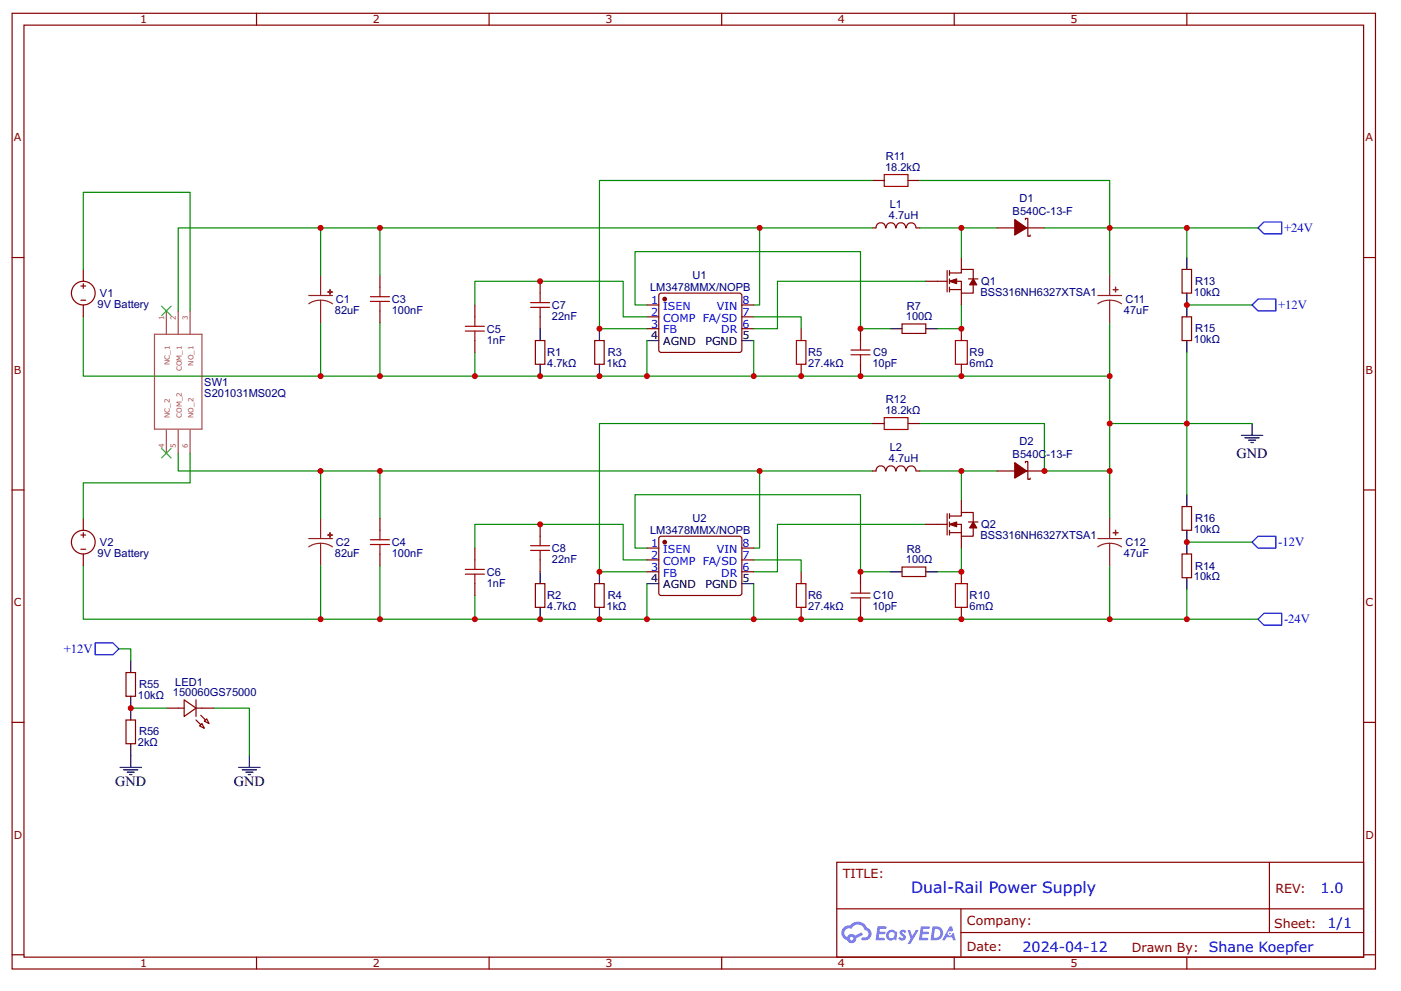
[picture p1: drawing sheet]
<svg xmlns="http://www.w3.org/2000/svg" width="297mm" height="210mm" viewBox="0 0 297 210" stroke-linecap="round" stroke-linejoin="round" font-family="sans-serif">
<g fill="none" stroke="#800" stroke-width=".25">
<path d="M2.6 2.8h289v202.8h-289zM5.1 5.3h284v197.8h-284zM54.4 2.8v2.5M103.7 2.8v2.5M153 2.8v2.5M202.3 2.8v2.5M251.6 2.8v2.5M2.6 54.6h2.5M289.1 54.6h2.5M2.6 104h2.5M289.1 104h2.5M2.6 153.3h2.5"/>
<path d="M289.1 153.3h2.5M177.4 182.9h111.7v20.2h-111.7zM177.4 192.8h111.6M203.7 197.9h85.3M203.7 192.8v10.1M269.1 183v14.9M2.6 202.6h2.5M54.4 203.1v2.5M103.7 203.1v2.5M153 203.1v2.5M202.3 203.1v2.5M251.6 203.1v2.5"/>
<path d="M289.1 202.6h2.5"/>
</g>
<g fill="#58f">
<path d="M190.9 197.4l.5-.2 .4 .1 .3 .3-.2 .4a.33 .33 0 0 0-.3-.3 .33 .33 0 0 0-.3 .2v.1a.85 .85 0 0 1 .7 .6 .85 .85 0 0 1-.3 .9h-.6l-.6-.4 .3-.3 .5 .2 .2-.1v-.1a.87 .87 0 0 1-.6-1.4z"/>
<path d="M192.4 197.3h.6l.4 1.3 .8-1.3h.6l-1.8 3h-.6l.7-1.1z"/>
<path d="M186.1 196.5h1.6l.2 .2-.1 .3-1.2 .1-.1 .6h1l.3 .2-.3 .3h-1.1l-.1 .8h1.2l.1 .2-.1 .3h-1.9z"/>
<path d="M195.2 196.5h1.7l.2 .2-.1 .3-1.2 .1-.1 .6h1l.3 .2-.3 .3h-1.1l-.1 .8h1.2l.1 .2-.1 .3h-1.9z"/>
<path d="M201.4 196.5h.5l.2 .9-.4 .3a.49 .49 0 0 0-.8 .1 .49 .49 0 0 0 .4 .7 .49 .49 0 0 0 .6-.4l.3-.2 .4 1.6h-.5l-.2-.6h-1.2l-.4 .6h-.6z"/>
<path d="M197.7 196.5l-.4 3h.9a1.5 1.5 0 0 0 1.8-1.5 1.5 1.5 0 0 0-1.8-1.5zM198.2 197.1a1.01 1.01 0 0 1 1.2 1.1 1.01 1.01 0 0 1-1.4 .8z"/>
<path d="M188.3 197.5a1.1 1.1 0 0 0-.3 1.6 1.1 1.1 0 0 0 1.6 .2l.4 .2 .2-1.6-.4-.3a1.01 1.01 0 0 0-1.5-.1zM188.3 198.4a.7 .7 0 0 1 1.4 0 .7 .7 0 0 1-1.4 0z"/>
<path d="M178.9 196.8a1.57 1.57 0 0 0 .7 2.7 1.01 1.01 0 0 0 1.2 .6 1.01 1.01 0 0 0 .8-1.1l1.4-.7-.3-.5-1.4 .7a1.02 1.02 0 0 0-1.7 .3 .99 .99 0 0 1-.5-1.4 .99 .99 0 0 1 1.4-.3 1.48 1.48 0 0 1 1.6-.9 1.48 1.48 0 0 1 1.3 1.2 .81 .81 0 0 1 .7 1 .81 .81 0 0 1-1.2 .5l-.3 .1v.3a1.39 1.39 0 0 0 2-.6 1.39 1.39 0 0 0-.8-1.9 2.18 2.18 0 0 0-3.7-.5l-.7 .2zM180.2 199.1a.38 .38 0 0 1 .7 0 .38 .38 0 0 1-.7 0z"/>
<circle cx="201.4" cy="198" r=".19"/>
</g>
<g fill="none" stroke="#a00000" stroke-width=".25">
<path d="M187.5 37h5v2.5h-5zM78.5 64h4.1M78.5 62.9h4.1M80.6 60.9v2M80.6 64v2M98.7 69.2h4M98.7 70.2h4M100.7 67.2v2M100.7 70.2v2.1M112.5 64.2h4M112.5 65.2h4M114.5 62.2v2"/>
<path d="M114.5 65.2v2M168.9 72.3h2v5h-2zM180.4 75.3h4.1M180.4 74.3h4.1M182.4 72.3v2M182.4 75.3v2M202.6 72.3h2.5v5h-2.5zM187.5 88.6h5v2.5h-5zM78.5 115.5h4.1M78.5 114.5h4.1M80.6 112.5v2M80.6 115.5v2"/>
<path d="M100.7 118.8v2M112.5 115.8h4M112.5 116.8h4M114.5 113.8v2M114.5 116.8v2M98.7 120.8h4M98.7 121.8h4M100.7 121.8v2M168.9 123.8h2v5.1h-2zM180.4 126.8h4.1M180.4 125.8h4.1M182.4 123.8v2"/>
<path d="M182.4 126.8v2.1M202.6 123.8h2.5v5.1h-2.5z"/>
</g>
<g fill="none" stroke="#800" stroke-width=".25">
<path d="M185 38.3h2.5M192.5 38.3h2.5M17.7 57.2v2.5M80.6 58.4v2.5M114.5 59.7v2.5M187.7 48.3a1 1 0 0 0-1-1 1 1 0 0 0-1 1l-.7 .1M187.9 48.3a1 1 0 0 1 1-1 1 1 0 0 1 1 1M190 48.3a1 1 0 0 1 1-1 1 1 0 0 1 1 1M192.2 48.3a1 1 0 0 1 1-1 1 1 0 0 1 1 1M194.3 48.4h.7M196.3 59.7h4.5M200.8 57.4v4.5"/>
<path d="M201.3 57.9h2.5v-.7h2.5v2M201.3 59.7h2.5v2.5h2.5v-1.8M201.3 57.4v1M201.3 59.2v1M203.8 54.6v2.6M205.3 59.2h2M211.4 48.4h3.7M217.4 46.6v-.3h.5v3.8h.5v-.2M217.7 48.4h3.7M250.6 57.2h2v5h-2zM17.2 60.7h1M17.2 63.7h1"/>
<path d="M17.7 60.2v1M17.7 64.7v2.5M80.6 66v2.5M100.7 64.7v2.5M100.7 72.3v2.5M113.5 72.3h2v5h-2zM114.5 67.2v2.5M126.1 72.3h2v5h-2zM137.2 64.7h2.5M137.2 67.2h2.5M137.2 69.7h2.5M139.9 62.3h17.1l.3 .4-.1 11.8-.4 .3-16.9-.1-.2-.4v-11.6z"/>
<path d="M157.3 64.7h2.5M157.3 67.2h2.5M157.3 69.7h2.5M169.9 69.7v2.6M169.9 77.3v2.5M182.4 69.7v2.6M182.4 77.3v2.5M191.2 68.7h5.1v2h-5.1zM201.3 61.4h2.5M201.3 60.9v1M203.8 62.2v2.5M203.8 69.7v2.6"/>
<path d="M203.8 77.3v2.5M250.6 67.2h2v5.1h-2zM185 89.9h2.5M187.7 99.9a1 1 0 0 0-1-1.1 1 1 0 0 0-1 1.1h-.7M187.9 99.9a1 1 0 0 1 1-1.1 1 1 0 0 1 1 1.1M190 99.9a1 1 0 0 1 1-1.1 1 1 0 0 1 1 1.1M192.2 99.9a1 1 0 0 1 1-1.1 1 1 0 0 1 1 1.1M192.5 89.9h2.5M194.3 99.9h.7M211.4 99.9h3.7M217.4 98.2v-.3h.5v3.8h.5v-.3M217.7 99.9h3.7"/>
<path d="M17.2 113.5h1M17.2 116.5h1M17.7 110v2.5M17.7 113v1M17.7 117.5v2.6M80.6 110v2.5M80.6 117.5v2.6M100.7 116.3v2.5M114.5 111.2v2.6M114.5 118.8v2.5M137.2 116.3h2.5M137.2 118.8h2.5"/>
<path d="M139.7 114l.5-.2h16.8l.3 .5-.1 11.8-.4 .2h-16.9l-.2-.5zM157.3 116.3h2.5M157.3 118.8h2.5M196.3 111.2h4.5M200.8 109v4.5M201.3 109.5h2.5v-.8h2.5v2M201.3 111.2h2.5v2.6h2.5v-1.8M201.3 109v1M201.3 110.7v1.1M201.3 112.5v1M201.3 113h2.5M203.8 106.2v2.5"/>
<path d="M203.8 113.8v2.5M205.3 110.7h2M250.6 107.5h2v5h-2zM250.6 117.5h2v5.1h-2zM100.7 123.8v2.5M113.5 123.8h2v5.1h-2zM126.1 123.8h2v5.1h-2zM137.2 121.3h2.5M157.3 121.3h2.5M169.9 121.3v2.5M169.9 128.9v2.5M182.4 121.3v2.5"/>
<path d="M182.4 128.9v2.5M191.2 120.3h5.1v2h-5.1zM203.8 121.3v2.5M203.8 128.9v2.5M26.7 142.7h2v5h-2zM26.7 152.8h2v5h-2zM35.3 150.2h3.7M39 148.5l2.6 1.7-2.6 1.8zM41.6 150.2h3.7M41.6 148.5v3.5M42.3 154l.5-.5 .5 1zM43.3 153l.5-.5 .5 1z"/>
<circle cx="17.7" cy="62.2" r="2.52"/>
<circle cx="17.7" cy="115" r="2.52"/>
</g>
<g fill="#800" stroke="#800" stroke-width=".25">
<path d="M201.3 59.7l1.5-.5v1z"/>
<path d="M206.3 59.2l.8 1.2h-1.5z"/>
<path d="M215.1 46.6l2.6 1.8-2.6 1.5z"/>
<path d="M215.1 98.2l2.6 1.7-2.6 1.5z"/>
<path d="M201.3 111.2l1.5-.5v1.1z"/>
<path d="M206.3 110.7l.8 1.3h-1.5z"/>
<path d="M42.6 151.8l1 1z"/>
<path d="M41.6 152.8l1 1z"/>
<circle cx="140.9" cy="63.4" r=".38"/>
<circle cx="140.9" cy="115" r=".38"/>
</g>
<g fill="none" stroke="#000" stroke-width=".25">
<path d="M251.6 54.6v2.6M114.5 69.7v2.6M114.5 77.3v2.5M127.1 69.7v2.6M127.1 77.3v2.5M137.2 72.3h2.5M157.3 72.3h2.5M188.7 69.7h2.5M196.3 69.7h2.5M251.6 62.2v5M251.6 72.3v2.5M263.2 92.4h4.5"/>
<path d="M264 92.9h3M264.7 93.4h1.5M265.2 93.9h.5M265.5 89.9v2.5M251.6 105v2.5M251.6 112.5v5M114.5 121.3v2.5M114.5 128.9v2.5M127.1 121.3v2.5M127.1 128.9v2.5M137.2 123.8h2.5M157.3 123.8h2.5"/>
<path d="M188.7 121.3h2.5M196.3 121.3h2.5M251.6 122.6v2.5M27.7 140.2v2.5M27.7 147.7v5.1M27.7 157.8v5M25.5 162.8h4.5M26.2 163.3h3M27 163.8h1.5M27.5 164.3h.5M50.6 162.8h4.5M51.4 163.3h3"/>
<path d="M52.1 163.8h1.5M52.6 164.3h.5M52.9 160.3v2.5"/>
</g>
<g fill="none" stroke="#080" stroke-width=".25">
<path d="M185 38.3h-57.9v31.4h10.1M195 38.3h40.3v10.1h31.4M17.7 57.2v-16.4h22.6v25.2M68 48.4h-30.2v17.6M80.6 48.4h-12.6v10M161.1 48.4h-80.5v10M185 48.4h-23.9v16.3h-1.3M195 48.4h8.8v6.2M196.3 59.7h-31.5v10h-5M203.8 48.4h7.6M221.4 48.4h13.9v10M251.6 48.4v6.2"/>
<path d="M17.7 67.2v12.6h50.3v-11.3M80.6 68.5v11.3h-12.6M80.6 79.8h20.1M100.7 74.8v5h36.5M100.7 64.7v-5h31.4v7.5h5.1M137.2 72.3v7.5h22.6v-7.5M137.2 64.7h-2.6v-11.3h47.8v16.3h6.3M159.8 79.8h75.5v20.1M159.8 67.2h10.1v2.5M203.8 64.7v5h-5M235.3 68.5v11.3M251.6 64.7h13.9"/>
<path d="M251.6 74.8v30.2M37.8 96.2v3.7h123.3M40.3 96.2v6.2h-22.6v7.6M68 99.9v10.1M80.6 99.9v10.1M185 89.9h-57.9v31.4h10.1M185 99.9h-23.9v16.4h-1.3M195 89.9h26.4v10h13.9M195 99.9h8.8v6.3M203.8 99.9h7.6M235.3 99.9v10.1M235.3 89.9h30.2"/>
<path d="M100.7 116.3v-5.1h31.4v7.6h5.1M137.2 116.3h-2.6v-11.3h47.8v16.3h6.3M159.8 118.8h10.1v2.5M196.3 111.2h-31.5v10.1h-5M203.8 116.3v5h-5M251.6 115h13.9M17.7 120.1v11.3h50.3v-11.3M25.2 137.7h2.5v2.5M80.6 120.1v11.3h-12.6M80.6 131.4h20.1M100.7 126.3v5.1h36.5M137.2 123.8v7.6h22.6v-7.6"/>
<path d="M235.3 120.1v11.3h-75.5M235.3 131.4h31.4M251.6 125.1v6.3M27.7 150.2h7.6M45.3 150.2h7.6v10.1"/>
</g>
<path d="M268 47.1h3.8v2.5h-3.8l-1.3-1.2zM266.7 63.4h3.8v2.6h-3.8l-1.2-1.3zM266.7 113.8h3.8v2.5h-3.8l-1.2-1.3zM20.2 136.4h3.7l1.3 1.3-1.3 1.2h-3.7zM268 130.1h3.8v2.5h-3.8l-1.3-1.2z" fill="none" stroke="#00f" stroke-width=".25"/>
<g fill="#8d2323" stroke="#8d2323" stroke-width=".25">
<path d="M70 61.4v1z"/>
<path d="M69.5 61.9l1 .1z"/>
<path d="M70 113v1z"/>
<path d="M69.5 113.5h1z"/>
<path d="M236 61.4l1 .1z"/>
<path d="M236.5 60.9v1z"/>
<path d="M236 113h1z"/>
<path d="M236.5 112.5v1z"/>
</g>
<g fill="none" stroke="#8d2323" stroke-width=".25">
<path d="M68 58.4v4.3M235.3 58.4v4.3M65.5 62.7h5M68 63.7l1 .1 1.5 .7M68 63.7l-1.1 .1-1.4 .7M68 63.7v4.8M232.8 62.7h5M235.3 63.7l-1.1 .1-1.4 .7M235.3 63.7l1 .1 1.5 .7M235.3 63.7v4.8M65.5 114.3h5M68 115.3l1 .1 1.5 .6"/>
<path d="M68 115.3l-1.6 .2-.9 .5M68 110v4.3M68 115.3v4.8M232.8 114.3h5M235.3 115.3l-1.6 .2-.9 .5M235.3 115.3l1 .1 1.5 .6M235.3 110v4.3M235.3 115.3v4.8"/>
</g>
<path d="M32.8 70.9h10v20.1h-10zM35.3 66v4.9M37.8 66v4.9M40.3 66v4.9M35.3 91.2v5M37.8 91.2v5M40.3 91.2v5" fill="none" stroke="#a54b4b" stroke-width=".25"/>
<g fill="#000" stroke="#3c3" stroke-width=".25">
<path d="M34.3 65l2 2zM34.3 67l2-2z"/>
<path d="M34.3 95.1l2 2.1zM36.3 95.1l-2 2.1z"/>
</g>
<g fill="#c00">
<circle cx="137.2" cy="79.8" r=".63"/>
<circle cx="182.4" cy="69.7" r=".63"/>
<circle cx="182.4" cy="79.8" r=".63"/>
<circle cx="159.8" cy="79.8" r=".63"/>
<circle cx="127.1" cy="79.8" r=".63"/>
<circle cx="100.7" cy="79.8" r=".63"/>
<circle cx="80.6" cy="79.8" r=".63"/>
<circle cx="68" cy="79.8" r=".63"/>
<circle cx="203.8" cy="48.4" r=".63"/>
<circle cx="127.1" cy="69.7" r=".63"/>
<circle cx="114.5" cy="59.7" r=".63"/>
<circle cx="114.5" cy="79.8" r=".63"/>
<circle cx="169.9" cy="79.8" r=".63"/>
<circle cx="203.8" cy="69.7" r=".63"/>
<circle cx="203.8" cy="79.8" r=".63"/>
<circle cx="203.8" cy="131.4" r=".63"/>
<circle cx="203.8" cy="121.3" r=".63"/>
<circle cx="169.9" cy="131.4" r=".63"/>
<circle cx="114.5" cy="131.4" r=".63"/>
<circle cx="114.5" cy="111.2" r=".63"/>
<circle cx="161.1" cy="99.9" r=".63"/>
<circle cx="80.6" cy="99.9" r=".63"/>
<circle cx="221.4" cy="99.9" r=".63"/>
<circle cx="127.1" cy="121.3" r=".63"/>
<circle cx="203.8" cy="99.9" r=".63"/>
<circle cx="68" cy="131.4" r=".63"/>
<circle cx="80.6" cy="131.4" r=".63"/>
<circle cx="100.7" cy="131.4" r=".63"/>
<circle cx="127.1" cy="131.4" r=".63"/>
<circle cx="159.8" cy="131.4" r=".63"/>
<circle cx="182.4" cy="131.4" r=".63"/>
<circle cx="182.4" cy="121.3" r=".63"/>
<circle cx="137.2" cy="131.4" r=".63"/>
<circle cx="235.3" cy="99.9" r=".63"/>
<circle cx="235.3" cy="79.8" r=".63"/>
<circle cx="251.6" cy="64.7" r=".63"/>
<circle cx="251.6" cy="115" r=".63"/>
<circle cx="251.6" cy="89.9" r=".63"/>
<circle cx="235.3" cy="48.4" r=".63"/>
<circle cx="251.6" cy="48.4" r=".63"/>
<circle cx="251.6" cy="131.4" r=".63"/>
<circle cx="27.7" cy="150.2" r=".63"/>
<circle cx="235.3" cy="89.9" r=".63"/>
<circle cx="235.3" cy="131.4" r=".63"/>
<circle cx="161.1" cy="48.4" r=".63"/>
<circle cx="80.6" cy="48.4" r=".63"/>
<circle cx="68" cy="48.4" r=".63"/>
<circle cx="68" cy="99.9" r=".63"/>
</g>
<text font-size="3.4" fill="#00f" x="193.2" y="189.4">Dual-Rail Power Supply</text>
<g font-size="3">
<text x="262.2" y="97.1">GND</text>
<text x="24.5" y="166.8">GND</text>
<text x="49.6" y="166.8">GND</text>
</g>
<g font-size="3" fill="#00f">
<text x="280" y="189.6">1.0</text>
<text x="281.5" y="196.9">1/1</text>
<text x="216.8" y="201.9">2024-04-12</text>
<text x="256.3" y="201.9">Shane Koepfer</text>
</g>
<g font-size="2.7" fill="#00f">
<text x="272.3" y="49.2">+24V</text>
<text x="271" y="65.6">+12V</text>
<text x="271" y="115.8">-12V</text>
<text x="272.3" y="132.2">-24V</text>
<text x="13.5" y="138.6">+12V</text>
</g>
<g font-size="2.7" fill="#800">
<text x="178.7" y="186.2">TITLE:</text>
<text x="270.4" y="189.6">REV:</text>
<text x="205" y="196.3">Company:</text>
<text x="270.1" y="196.8">Sheet:</text>
<text x="205" y="201.8">Date:</text>
<text x="240" y="201.9">Drawn By:</text>
</g>
<g font-size="2.3" fill="#800">
<text x="29.7" y="5">1</text>
<text x="79" y="5">2</text>
<text x="128.4" y="5">3</text>
<text x="177.7" y="5">4</text>
<text x="227" y="5">5</text>
<text x="2.9" y="30">A</text>
<text x="289.5" y="30">A</text>
<text x="2.9" y="79.3">B</text>
<text x="289.5" y="79.3">B</text>
<text x="2.9" y="128.6">C</text>
<text x="289.5" y="128.6">C</text>
<text x="2.9" y="177.9">D</text>
<text x="289.5" y="177.9">D</text>
<text x="29.7" y="205.2">1</text>
<text x="79" y="205.2">2</text>
<text x="128.4" y="205.2">3</text>
<text x="177.7" y="205.2">4</text>
<text x="227" y="205.2">5</text>
</g>
<g font-size="2.3" fill="#000080">
<text x="187.8" y="34">R11</text>
<text x="187.7" y="36.3">18.2kΩ</text>
<text x="188.5" y="46.5">4.7uH</text>
<text x="188.6" y="44.2">L1</text>
<text x="214.7" y="45.6">B540C-13-F</text>
<text x="216.2" y="42.9">D1</text>
<text x="146.8" y="59.2">U1</text>
<text x="20.7" y="65.2">9V Battery</text>
<text x="21.2" y="63">V1</text>
<text x="71.2" y="64.3">C1</text>
<text x="83.1" y="64.3">C3</text>
<text x="117" y="65.5">C7</text>
<text x="137.8" y="61.8">LM3478MMX/NOPB</text>
<text x="192.2" y="65.7">R7</text>
<text x="207.9" y="62.8">BSS316NH6327XTSA1</text>
<text x="208" y="60.5">Q1</text>
<text x="238.7" y="64.3">C11</text>
<text x="253.1" y="62.7">10kΩ</text>
<text x="253.4" y="60.5">R13</text>
<text x="71" y="66.6">82uF</text>
<text x="83.1" y="66.5">100nF</text>
<text x="103.2" y="70.6">C5</text>
<text x="117" y="67.8">22nF</text>
<text x="192.1" y="68">100Ω</text>
<text x="238.3" y="66.6">47uF</text>
<text x="253.4" y="70.5">R15</text>
<text x="103.2" y="72.9">1nF</text>
<text x="116" y="77.9">4.7kΩ</text>
<text x="116" y="75.6">R1</text>
<text x="128.6" y="77.8">1kΩ</text>
<text x="128.9" y="75.5">R3</text>
<text x="171.4" y="77.9">27.4kΩ</text>
<text x="171.4" y="75.6">R5</text>
<text x="185" y="77.9">10pF</text>
<text x="185.1" y="75.6">C9</text>
<text x="205.6" y="77.9">6mΩ</text>
<text x="205.6" y="75.6">R9</text>
<text x="253.1" y="72.8">10kΩ</text>
<text x="43.3" y="81.9">SW1</text>
<text x="43.3" y="84.1">S201031MS02Q</text>
<text x="187.7" y="87.9">18.2kΩ</text>
<text x="187.8" y="85.6">R12</text>
<text x="188.6" y="95.8">L2</text>
<text x="216.2" y="94.5">D2</text>
<text x="188.5" y="98.1">4.7uH</text>
<text x="214.7" y="97.2">B540C-13-F</text>
<text x="137.8" y="113.3">LM3478MMX/NOPB</text>
<text x="146.8" y="110.7">U2</text>
<text x="208" y="112.1">Q2</text>
<text x="253.1" y="113">10kΩ</text>
<text x="253.4" y="110.8">R16</text>
<text x="20.7" y="118.1">9V Battery</text>
<text x="21.2" y="115.8">V2</text>
<text x="71" y="118.1">82uF</text>
<text x="71.2" y="115.8">C2</text>
<text x="83.1" y="118.1">100nF</text>
<text x="83.1" y="115.8">C4</text>
<text x="117" y="119.4">22nF</text>
<text x="117" y="117.1">C8</text>
<text x="192.1" y="119.6">100Ω</text>
<text x="192.2" y="117.3">R8</text>
<text x="207.9" y="114.4">BSS316NH6327XTSA1</text>
<text x="238.3" y="118.1">47uF</text>
<text x="238.7" y="115.8">C12</text>
<text x="103.2" y="124.5">1nF</text>
<text x="103.2" y="122.2">C6</text>
<text x="253.1" y="123.1">10kΩ</text>
<text x="253.4" y="120.8">R14</text>
<text x="116" y="129.5">4.7kΩ</text>
<text x="116" y="127.2">R2</text>
<text x="128.6" y="129.4">1kΩ</text>
<text x="128.9" y="127.1">R4</text>
<text x="171.4" y="129.5">27.4kΩ</text>
<text x="171.4" y="127.2">R6</text>
<text x="185" y="129.5">10pF</text>
<text x="185.1" y="127.2">C10</text>
<text x="205.6" y="129.5">6mΩ</text>
<text x="205.6" y="127.2">R10</text>
<text x="29.2" y="148.3">10kΩ</text>
<text x="29.5" y="146">R55</text>
<text x="36.7" y="147.7">150060GS75000</text>
<text x="37.2" y="145.5">LED1</text>
<text x="29.2" y="158.3">2kΩ</text>
<text x="29.5" y="156">R56</text>
</g>
<g font-size="2.3" fill="#00f">
<text x="138.1" y="64.5">1</text>
<text x="140.6" y="65.7">ISEN</text>
<text x="152" y="65.7">VIN</text>
<text x="157.4" y="64.5">8</text>
<text x="138.1" y="67">2</text>
<text x="138.1" y="69.5">3</text>
<text x="140.6" y="68.2">COMP FA/SD</text>
<text x="140.6" y="70.7">FB</text>
<text x="152.9" y="70.7">DR</text>
<text x="157.4" y="69.5">6</text>
<text x="157.4" y="67">7</text>
<text x="138.1" y="116">1</text>
<text x="138.1" y="118.5">2</text>
<text x="140.6" y="117.3">ISEN</text>
<text x="140.6" y="119.8">COMP FA/SD</text>
<text x="152" y="117.3">VIN</text>
<text x="157.4" y="118.5">7</text>
<text x="157.4" y="116">8</text>
<text x="138.1" y="121.1">3</text>
<text x="140.6" y="122.3">FB</text>
<text x="152.9" y="122.3">DR</text>
<text x="157.4" y="121.1">6</text>
</g>
<g font-size="2.3">
<text x="138.1" y="72">4</text>
<text x="140.6" y="73.3">AGND</text>
<text x="149.5" y="73.3">PGND</text>
<text x="157.4" y="72">5</text>
<text x="138.1" y="123.6">4</text>
<text x="140.6" y="124.8">AGND</text>
<text x="149.5" y="124.8">PGND</text>
<text x="157.4" y="123.6">5</text>
</g>
<g font-size="1.5" fill="#a54b4b">
<text x="34.8" y="67.9" transform="rotate(-90 34.8 67.9)">1</text>
<text x="37.3" y="67.9" transform="rotate(-90 37.3 67.9)">2</text>
<text x="39.8" y="67.9" transform="rotate(-90 39.8 67.9)">3</text>
<text x="36" y="77.4" transform="rotate(-90 36 77.4)">NC_1</text>
<text x="41" y="77.5" transform="rotate(-90 41 77.5)">NO_1</text>
<text x="38.5" y="78.7" transform="rotate(-90 38.5 78.7)">COM_1</text>
<text x="36" y="88.6" transform="rotate(-90 36 88.6)">NC_2</text>
<text x="38.5" y="88.6" transform="rotate(-90 38.5 88.6)">COM_2</text>
<text x="41" y="88.6" transform="rotate(-90 41 88.6)">NO_2</text>
<text x="34.8" y="95.1" transform="rotate(-90 34.8 95.1)">4</text>
<text x="37.3" y="95.1" transform="rotate(-90 37.3 95.1)">5</text>
<text x="39.8" y="95.1" transform="rotate(-90 39.8 95.1)">6</text>
</g>
</svg>
